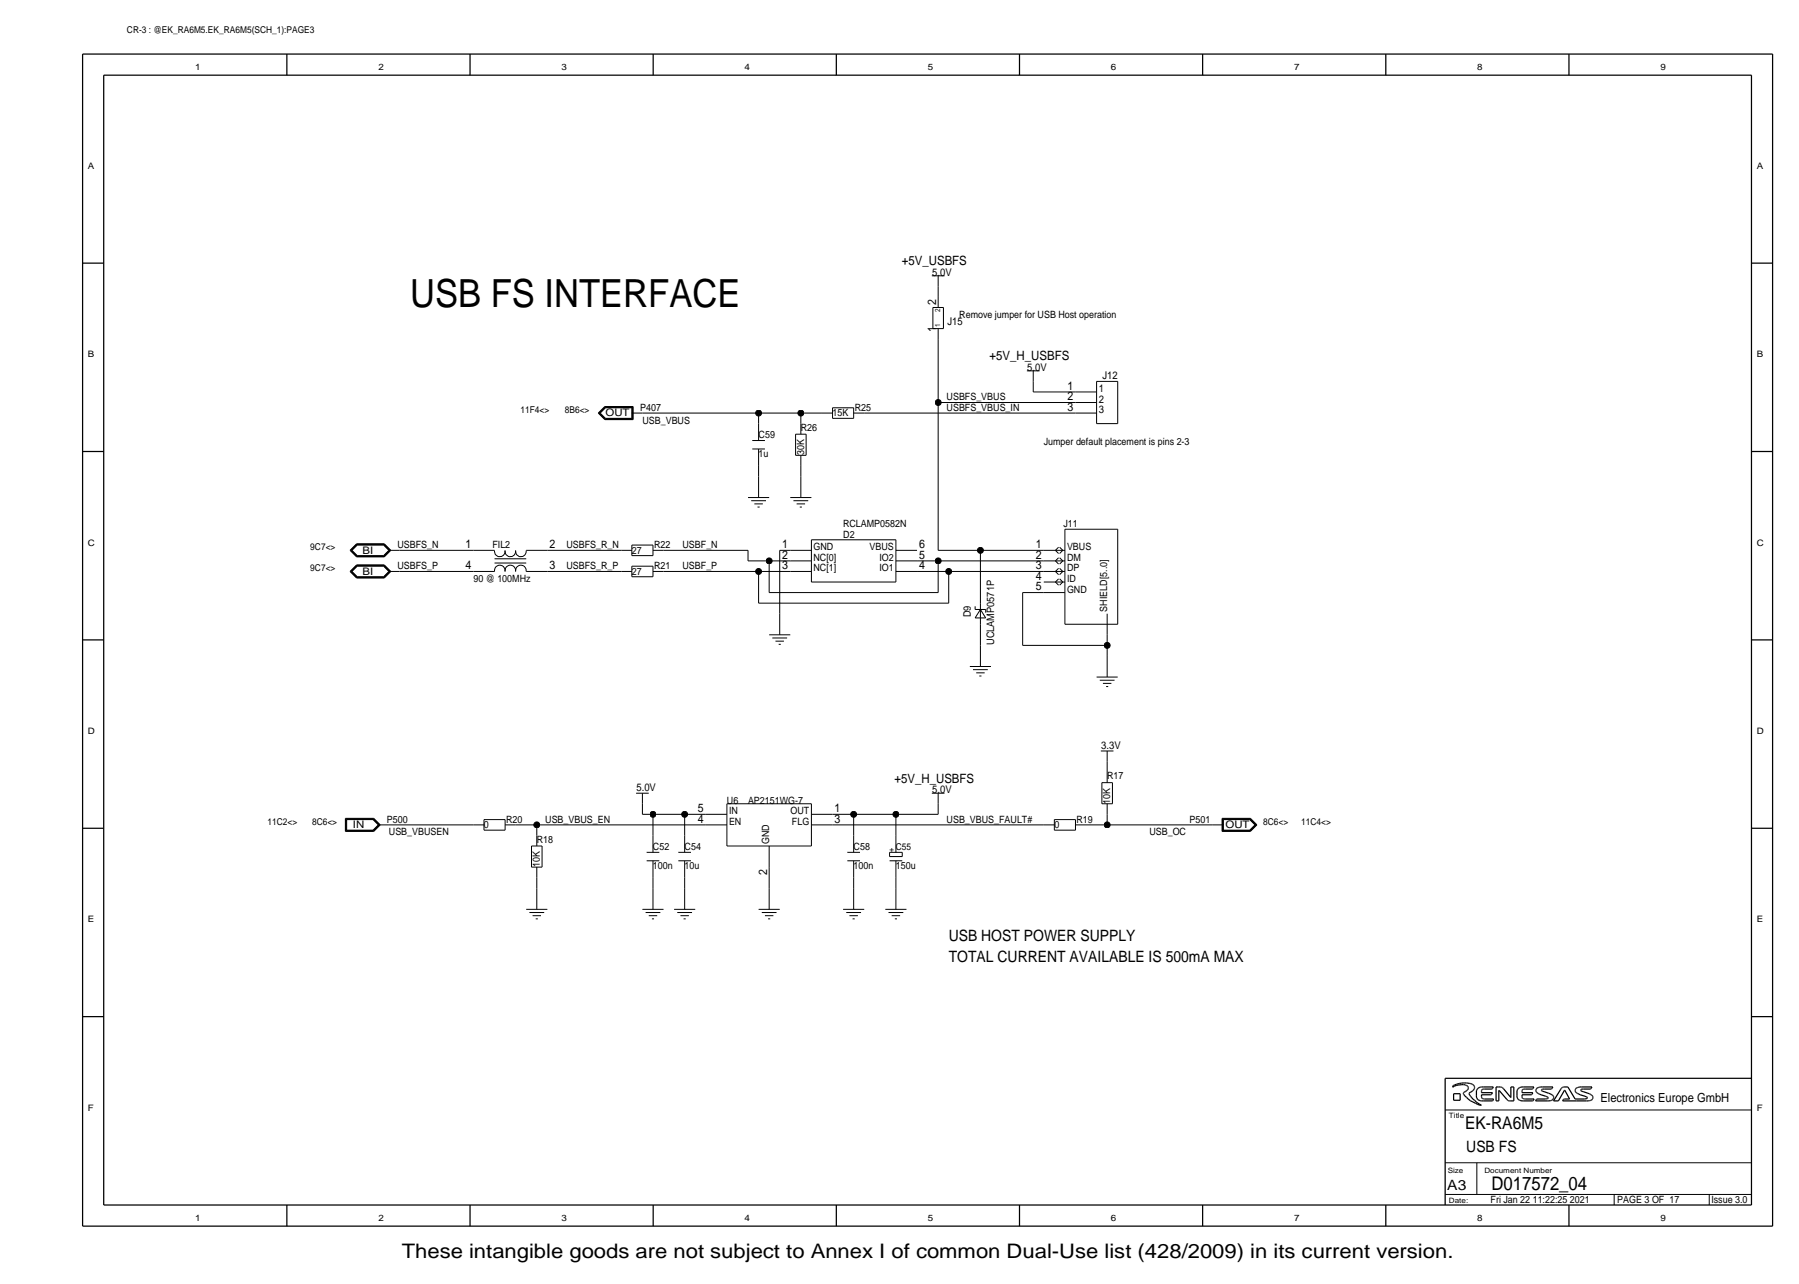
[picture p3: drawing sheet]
<svg xmlns="http://www.w3.org/2000/svg" width="433mm" height="309mm" viewBox="0 0 433 309" stroke-linecap="round" stroke-linejoin="round" font-family="sans-serif">
<g fill="none" stroke="#000" stroke-width=".24">
<path d="M224.1 66.3h3zM224.3 74h2.6zM224.3 74v5zM224.3 79h2.6zM225.6 68.9v2.5zM225.6 71.4v2.6zM225.6 79v2.6zM225.6 66.3v2.6zM226.9 74v5zM143.9 99.4l1.5 1.5zM144 99.4l1.5 1.4zM144.2 99.4l1.3 1.3z"/>
<path d="M144.3 99.4l1.3 1.2zM145.4 97.8l-1.5 1.6zM145.4 97.8h6.8zM145.5 97.9l-1.5 1.5zM145.5 97.9h6.6zM145.5 98l-1.3 1.4zM145.5 98h6.5zM145.6 98.1l-1.3 1.3zM145.6 98.1h6.3zM151.9 99.4h2.6zM151.9 98.1v2.5zM152 98v2.7z"/>
<path d="M152.1 97.9v2.9zM152.2 97.8v3.1zM154.5 99.4h27.9zM182.4 99.4h10.2zM182.4 99.4v2.5zM192.6 99.4h5.1zM192.6 99.4v2.5zM197.7 99.4h2.5zM200.2 98.1h5.1zM200.2 98.1v2.5zM205.3 99.4h2.5zM205.3 98.1v2.5z"/>
<path d="M207.8 99.4h50.8zM225.6 96.8h33zM225.6 81.6v15.2zM225.6 96.8v35.6zM246.9 89.2h3.1zM248.5 94.3h10.1zM248.5 91.7v2.6zM248.5 89.2v2.5zM258.6 99.4h5.1zM258.6 96.8h5.1zM258.6 94.3h5.1zM263.7 91.7v10.2z"/>
<path d="M263.7 91.7h5.1zM268.8 91.7v10.2zM145.4 100.9h6.8zM145.5 100.8h6.6zM145.5 100.7h6.5zM145.6 100.6h6.3zM179.9 119.7h5.1zM180.9 106h3zM180.9 108h3zM182.4 112.1v2.5zM182.4 114.6v5.1zM182.4 101.9v4.1z"/>
<path d="M182.4 108v4.1zM190 119.7h5.1zM191.3 109.5h2.6zM191.3 104.4v5.1zM191.3 104.4h2.6zM192.6 112.1v2.5zM192.6 114.6v5.1zM192.6 101.9v2.5zM192.6 109.5v2.6zM193.9 104.4v5.1zM200.2 100.6h5.1zM263.7 101.9h5.1z"/>
<path d="M84.2 137.5l1.6 1.5zM84.2 132.4l1.6-1.6zM84.2 132.4l1.6 1.6zM84.3 137.5l1.5 1.4zM84.3 132.4l1.5 1.5zM84.5 137.5l1.4-1.4zM84.5 137.5l1.4 1.3zM84.5 132.4l1.4-1.4zM84.5 132.4l1.4 1.4zM84.6 137.5l1.3-1.3zM84.6 137.5l1.3 1.2zM84.6 132.4l1.3-1.3z"/>
<path d="M84.6 132.4l1.3 1.3zM85.8 135.9l-1.6 1.6zM85.8 139h6.6zM85.8 135.9h6.6zM85.8 134h6.6zM85.8 130.8h6.6zM85.8 136l-1.5 1.5zM85.8 138.9h6.6zM85.8 136h6.6zM85.8 130.9l-1.5 1.5zM85.8 133.9h6.6zM85.8 130.9h6.6z"/>
<path d="M85.9 138.8h6.4zM85.9 136.1h6.4zM85.9 133.8h6.4zM85.9 131h6.4zM85.9 138.7h6.4zM85.9 136.2h6.4zM85.9 133.7h6.4zM85.9 131.1h6.4zM92.3 138.7l1.2-1.2zM92.3 136.2l1.2 1.3zM92.3 133.7l1.2-1.3zM92.3 131.1l1.2 1.3z"/>
<path d="M92.3 138.8l1.4-1.3zM92.3 136.1l1.4 1.4zM92.3 133.8l1.4-1.4zM92.3 131l1.4 1.4zM92.4 138.9l1.4-1.4zM92.4 136l1.4 1.5zM92.4 133.9l1.4-1.5zM92.4 130.9l1.4 1.5zM92.4 139l1.6-1.5zM92.4 135.9l1.6 1.6zM92.4 134l1.6-1.6zM92.4 130.8l1.6 1.6z"/>
<path d="M93.5 137.5h2.6zM93.5 132.4h2.6zM96.1 132.4h17.7zM96.1 137.5h17.7zM113.8 137.5h5.1zM113.8 132.4h5.1zM118.9 135.4h7.6zM118.9 134.4h7.6zM118.9 137.5a1.29 1.29 0 0 1 1.3-1.6 1.29 1.29 0 0 1 1.3 1.6 1.27 1.27 0 0 1 1.2-1.6 1.27 1.27 0 0 1 1.3 1.6M118.9 132.4a1.29 1.29 0 0 0 1.3 1.5 1.29 1.29 0 0 0 1.3-1.5 1.26 1.26 0 0 0 1.2 1.5 1.26 1.26 0 0 0 1.3-1.5M124 137.5a1.27 1.27 0 0 1 1.2-1.6 1.27 1.27 0 0 1 1.3 1.6M124 132.4a1.26 1.26 0 0 0 1.2 1.5 1.26 1.26 0 0 0 1.3-1.5"/>
<path d="M126.5 137.5h5.1zM126.5 132.4h5.1zM131.6 137.5h17.8zM131.6 132.4h17.8zM149.4 137.5h2.5zM149.4 132.4h2.5zM151.9 138.7h5.1zM151.9 136.2h5.1zM151.9 136.2v2.5zM151.9 133.7h5.1zM151.9 131.1h5.1zM151.9 131.1v2.6z"/>
<path d="M157 137.5h2.6zM157 136.2v2.5zM157 132.4h2.6zM157 131.1v2.6zM159.6 137.5h22.8zM159.6 132.4h20.3zM179.9 132.4v2.5zM179.9 134.9h5.1zM180.6 120.4h3.6zM181.4 121.2h2zM182.2 122h.5zM182.4 137.5v7.6z"/>
<path d="M182.4 137.5h7.6zM185 134.9h5zM185 134.9v7.6zM187.5 132.4h2.5zM187.5 132.4v15.2zM190 137.5h5.1zM190 134.9h5.1zM190 132.4h5.1zM190.8 120.4h3.6zM191.6 121.2h2zM192.3 122h.5zM195.1 129.8h20.3z"/>
<path d="M195.1 129.8v10.2zM215.4 134.9h5.1zM215.4 137.5h5.1zM215.4 132.4h5.1zM215.4 129.8v10.2zM220.5 137.5h7.6zM220.5 134.9h5.1zM225.6 134.9v7.6zM225.6 134.9h25.4zM225.6 132.4h10.2zM228.1 137.5h22.9zM228.1 137.5v7.6z"/>
<path d="M235.8 132.4v12.7zM235.8 132.4h15.2zM251 137.5h5.1zM251 134.9h5.1zM251 132.4h5.1zM253.8 137.5l.8 .7zM253.8 134.9l.8 .8zM253.8 132.4l.8 .7zM254.6 136.7l-.8 .8zM254.6 134.2l-.8 .7zM254.6 131.6l-.8 .8zM254.8 138.2l.8-.7z"/>
<path d="M254.8 136.7l.8 .8zM254.8 135.7l.8-.8zM254.8 134.2l.8 .7zM254.8 133.1l.8-.7zM254.8 131.6l.8 .8zM254.8 139.2l.8 .8zM256.1 127.3h12.7zM256.1 127.3v22.9zM268.8 127.3v22.9zM182.4 145.1h45.7zM185 142.5h40.6zM185 152.7h5z"/>
<path d="M185.7 153.5h3.6zM186.5 154.2h2zM187.2 155h.6zM187.5 147.6v5.1zM195.1 140h20.3zM234.5 145.8v.8zM234.5 146.6h2.5zM234.5 148.6h2.5zM235.8 150.2v5zM235.8 145.1v5.1zM235.8 146.6l1.2 2zM235.8 146.6l-1.3 2z"/>
<path d="M235.8 155.2v5.1zM237 146.6v.8zM245.9 155.2h20.3zM245.9 142.5v12.7zM245.9 142.5h5.1zM251 142.5h5.1zM251 140h5.1zM253.8 140l.8 .8zM253.8 140l.8-.8zM255.6 140l-.8 .8zM256.1 150.2h12.7zM266.2 155.2v2.6z"/>
<path d="M266.2 152.7v2.5zM266.2 157.8v5.1zM266.2 147.6v5.1zM233.2 160.3h5.1zM234 161.1h3.5zM234.7 161.8h2.1zM235.5 162.6h.5zM263.7 162.9h5.1zM264.5 163.6h3.5zM265.2 164.4h2.1zM266 165.2h.5zM83.1 196.9v3.1z"/>
<path d="M83.1 200h6.8zM83.1 196.9h6.8zM83.2 197h6.6zM83.2 197v2.9zM83.2 199.9h6.6zM83.3 197.1h6.5zM83.3 197.1v2.7zM83.3 199.8h6.5zM83.4 197.2h6.3zM83.4 197.2v2.5zM83.4 199.7h6.3zM89.7 197.2l1.3 1.2z"/>
<path d="M89.7 199.7l1.3-1.3zM89.8 197.1l1.3 1.3zM89.8 199.8l1.3-1.4zM89.8 197l1.5 1.4zM89.8 199.9l1.5-1.5zM89.9 196.9l1.5 1.5zM89.9 200l1.5-1.6zM91 198.4h2.5zM93.5 198.4h20.3zM113.8 198.4h2.6zM116.4 199.7h5.1zM116.4 197.2h5.1z"/>
<path d="M116.4 197.2v2.5zM121.5 198.4h2.5zM121.5 197.2v2.5zM124 198.4h5.1zM129.1 198.4h40.6zM129.1 198.4v2.6zM153 190.8h3zM154.5 193.3v2.6zM154.5 195.9h2.5zM154.5 190.8v2.5zM157 195.9v5.1zM157 195.9h7.6z"/>
<path d="M164.6 195.9h5.1zM164.6 195.9v5.1zM169.7 195.9h5.1zM169.7 198.4h5.1zM174.8 193.3h20.3zM174.8 193.3v10.2zM195.1 198.4h5.1zM195.1 195.9h5.1zM195.1 193.3v10.2zM200.2 198.4h50.8zM200.2 195.9h5.1zM205.3 195.9h10.1z"/>
<path d="M205.3 195.9v5.1zM215.4 195.9h10.2zM215.4 195.9v5.1zM224.1 190.8h3zM225.6 193.3v2.6zM225.6 190.8v2.5zM251 198.4h2.5zM253.5 199.7h5.1zM253.5 197.2h5.1zM253.5 197.2v2.5zM258.6 198.4h2.6zM258.6 197.2v2.5z"/>
<path d="M261.2 198.4h5zM264.7 180.6h3.1zM265 193.3h2.5zM265 188.3v5zM265 188.3h2.5zM266.2 183.2v2.5zM266.2 195.9v2.5zM266.2 198.4h25.4zM266.2 180.6v2.6zM266.2 185.7v2.6zM266.2 193.3v2.6zM267.5 188.3v5z"/>
<path d="M291.6 198.4h2.6zM293.9 196.9h6.8zM293.9 200h6.8zM293.9 196.9v3.1zM294 197h6.6zM294 197v2.9zM294 199.9h6.6zM294.1 197.1h6.5zM294.1 197.1v2.7zM294.1 199.8h6.5zM294.2 197.2h6.3zM294.2 197.2v2.5z"/>
<path d="M294.2 199.7h6.3zM300.5 197.2l1.3 1.2zM300.5 199.7l1.3-1.3zM300.6 197.1l1.4 1.3zM300.6 199.8l1.4-1.4zM300.6 197l1.5 1.4zM300.7 196.9l1.6 1.5zM302.1 198.4l-1.5 1.5zM302.3 198.4l-1.6 1.6zM126.5 218.7h5.1zM127.3 219.5h3.6zM127.8 208.6h2.6z"/>
<path d="M127.8 203.5v5.1zM127.8 203.5h2.6zM129.1 211.1v2.6zM129.1 213.7v5zM129.1 201v2.5zM129.1 208.6v2.5zM130.4 203.5v5.1zM154.5 218.7h5.1zM155.2 219.5h3.6zM155.5 205h3zM155.5 207.1h3zM157 211.1v2.6z"/>
<path d="M157 213.7v5zM157 201v4zM157 207.1v4zM162.1 218.7h5.1zM162.9 219.5h3.5zM163.1 205h3.1zM163.1 207.1h3.1zM164.6 211.1v2.6zM164.6 213.7v5zM164.6 201v4zM164.6 207.1v4zM174.8 203.5h20.3z"/>
<path d="M182.4 218.7h5.1zM183.2 219.5h3.5zM185 208.6v5.1zM185 203.5v5.1zM185 213.7v5zM202.7 218.7h5.1zM203.5 219.5h3.6zM203.8 205h3zM203.8 207.1h3zM205.3 211.1v2.6zM205.3 213.7v5zM205.3 201v4z"/>
<path d="M205.3 207.1v4zM212.9 218.7h5.1zM213.7 219.5h3.5zM213.9 207.1h3.1zM213.9 206h3.1zM213.9 205v1zM213.9 205h3.1zM215.4 211.1v2.6zM215.4 208.6v2.5zM215.4 201v2.5zM215.4 207.1v1.5zM215.4 203.5v1.5z"/>
<path d="M215.4 213.7v5zM217 205v1zM128.1 220.3h2zM128.8 221h.5zM156 220.3h2zM156.8 221h.5zM163.6 220.3h2.1zM164.4 221h.5zM183.9 220.3h2.1zM184.7 221h.5zM204.3 220.3h2zM205 221h.5z"/>
<path d="M214.4 220.3h2.1zM215.2 221h.5zM347.5 267h73.7zM347.5 279.7h73.7zM355.1 279.7v7.6zM347.5 287.3h73.7zM388.2 287.3v2.6zM411 287.3v2.6z"/>
</g>
<g fill="#000" stroke="#000" stroke-width=".24">
<circle cx="182.4" cy="99.4" r=".71"/>
<circle cx="192.6" cy="99.4" r=".71"/>
<circle cx="225.6" cy="96.8" r=".71"/>
<circle cx="182.4" cy="137.5" r=".71"/>
<circle cx="185" cy="134.9" r=".71"/>
<circle cx="225.6" cy="134.9" r=".71"/>
<circle cx="228.1" cy="137.5" r=".71"/>
<circle cx="235.8" cy="132.4" r=".71"/>
<circle cx="266.2" cy="155.2" r=".71"/>
<circle cx="129.1" cy="198.4" r=".71"/>
<circle cx="157" cy="195.9" r=".71"/>
<circle cx="164.6" cy="195.9" r=".71"/>
<circle cx="205.3" cy="195.9" r=".71"/>
<circle cx="215.4" cy="195.9" r=".71"/>
<circle cx="266.2" cy="198.4" r=".71"/>
</g>
<g fill="none" stroke="#000" stroke-width=".3">
<path d="M19.9 13v281.9zM19.9 13h406.4zM24.9 18.1h396.3zM24.9 18.1v271.8zM69 13v5.1zM113 13v5.1zM157.1 13v5.1zM201.1 13v5.1zM245.2 13v5.1zM289.2 13v5.1zM333.2 13v5.1zM377.3 13v5.1z"/>
<path d="M421.2 18.1v271.8zM426.3 13v281.9zM19.9 63.3h5zM421.2 63.3h5.1zM19.9 108.6h5zM421.2 108.6h5.1zM19.9 153.9h5zM421.2 153.9h5.1zM19.9 199.2h5zM421.2 199.2h5.1zM19.9 244.6h5zM347.5 259.4v30.5z"/>
<path d="M347.5 259.4h73.7zM421.2 244.6h5.1zM349.4 261.5h.1M349.4 261.3h.1M349.4 261.3l-.1 .2zM349.4 261.2h.1M349.4 261.5l.4-.2zM349.5 261.1l.4-.1zM349.6 263.1h1.5zM349.6 264.7h1.5zM349.6 263.1v1.6zM349.8 261.3l.4-.2z"/>
<path d="M349.9 261l.4-.2zM350.2 261.1l.4-.1zM350.3 260.8l.3-.1zM350.6 260.7l.4-.1zM350.6 261h.5zM351 260.6h.4zM351.1 261l.4-.1zM351.1 263.1v1.6zM351.4 260.6l.4-.1zM351.5 260.9h.4zM351.8 260.5h.4zM351.9 262.9h.1"/>
<path d="M351.9 262.9v.2zM351.9 263.1l.1 .1zM351.9 260.9l.4 .1zM351.9 262.8h.1M352 262.8h.1M352 263.2l.2 .4zM352.1 262.7l.4-.2zM352.2 260.5h.5zM352.2 263.6l.5 .4zM352.3 261l.2 .1zM352.5 262.5l.2-.1zM352.5 261.1h.2z"/>
<path d="M352.7 260.5l.3 .1zM352.7 261.1l.1 .1zM352.7 264l.4 .4zM352.8 261.2l.2 .1zM352.8 262.2l.2-.1zM352.8 262.2l-.1 .2zM353 261.3v.1zM353 260.6h.3zM353.1 261.5h.1M353.1 261.6h.1M353.1 261.9l-.1 .2zM353.1 264.4l.5 .4z"/>
<path d="M353.1 261.6v.2zM353.1 261.8v.1zM353.3 263.1h.1M353.3 263h.1M353.3 260.6l.4 .1zM353.3 263.2l.1 .2zM353.3 262.9h.1M353.3 262.9l.2-.1zM353.4 263.4l.3 .4zM353.5 262.8l.2-.1zM353.6 264.8l.6 .3zM353.7 260.7l.2 .1z"/>
<path d="M353.7 263.8l.2 .3zM353.7 262.7l.3-.2zM353.9 260.8l.2 .1zM353.9 264.1l.3 .3zM354.1 260.9l.2 .1zM354.1 262.4l-.1 .1zM354.1 262.4l.2-.2zM354.2 265.1l.6 .3zM354.2 264.4l.4 .3zM354.3 261l.2 .2zM354.5 261.2l.1 .2zM354.5 262l-.2 .2z"/>
<path d="M354.6 264.7l.3 .3zM354.6 261.8l-.1 .2zM354.6 261.6v.2zM354.6 261.4v.2zM354.8 265.4l.6 .3zM354.9 265l.4 .3zM355 263.9l.1 .3zM355 263.6v.3zM355 262.7v.9zM355 262.4v.3zM355.1 264.2l.2 .2zM355.1 262.1l-.1 .3z"/>
<path d="M355.3 264.4l.1 .2zM355.3 261.9l-.2 .2zM355.3 261.9l.1-.1zM355.3 265.3l.5 .3zM355.4 265.7l.7 .2zM355.4 264.6l.3 .1zM355.4 261.8l.3-.2zM355.7 264.7l.3 .1zM355.7 261.6l.3-.1zM355.8 265.6l.4 .2zM356 264.8h.3zM356 261.5h.3z"/>
<path d="M356.1 265.9h.1M356.2 265.9h.1M356.2 265.8h.1M356.3 262.3v.2zM356.3 262.5v.3zM356.3 262.8h2.6zM356.3 263.3h2.2zM356.3 263.3v.5zM356.3 263.9h.1M356.3 263.9v.2zM356.3 264.8h.4zM356.3 261.5h.4z"/>
<path d="M356.3 262.3h.1M356.3 264.2h.1M356.4 264.2h.1M356.4 262.1l.1-.1zM356.3 262.2h.1M356.5 264.3h.1M356.5 262h.1zM356.5 264.3h.2zM356.6 262h.2zM356.7 264.3l.1 .1zM356.7 264.8h2.1zM356.7 261.5h2.4z"/>
<path d="M356.8 262h.2zM356.8 264.4h.2zM357 264.4h2.2zM357 262h1.7zM358.5 263.3h.1M358.6 263.3h.1M358.7 262h.1M358.8 264.8h.1M358.9 262.8l-.3 .4zM358.9 264.8h.1M358.9 261.9h.1M359.1 261.5l-.2 .3z"/>
<path d="M359.2 264.4l-.2 .4zM359.8 261.5h.6zM359.8 261.5v3.3zM359.8 264.8h.6zM360.4 261.5h.4zM360.4 262.3v2.5zM360.5 262.3h.1M360.5 262.3l1.9 2.2zM360.8 261.5h.2zM361 261.5h.1zM361.1 261.5l.1 .1zM361.2 261.6h.1"/>
<path d="M361.3 261.7l.2 .2zM361.5 261.9l1.8 2.1zM362.4 264.5l.2 .2zM362.6 264.8h.1M362.6 264.8h.2zM362.8 264.8h.2zM363 264.8h.3zM363.3 264h.1M363.3 264.8h.7zM363.3 261.5h.7zM363.3 261.5v2.5zM364 261.5v3.3z"/>
<path d="M364.8 263.9l.1 .3zM364.8 263.6v.3zM364.8 262.7v.9zM364.8 262.4v.3zM364.9 264.2l.1 .2zM364.9 262.1l-.1 .3zM365 264.4l.2 .2zM365 261.9l-.1 .2zM365 261.9l.2-.1zM365.2 264.6l.3 .1zM365.2 261.8l.2-.2zM365.4 261.6l.3-.1z"/>
<path d="M365.5 264.7l.2 .1zM365.7 264.8h.3zM365.7 261.5h.3zM366 262.3v.2zM366 262.5v.3zM366 262.8h2.6zM366 263.3h2.2zM366 263.3v.5zM366 263.9h.1M366 263.9v.2zM366.1 264.2h.1M366 264.8h.4z"/>
<path d="M366 261.5h.4zM366 262.3h.1M366.2 264.2h.1M366.1 262.2h.1M366.3 264.3h.1M366.2 262h.2zM366.2 262l-.1 .1zM366.3 264.3h.1zM366.4 262h.1zM366.4 264.3l.2 .1zM366.4 264.8h2.2zM366.4 261.5h2.5z"/>
<path d="M366.5 262h.3zM366.6 264.4h.2zM366.8 264.4h2.1zM366.8 262h1.7zM368.2 263.3h.1M368.4 263.3h.1M368.5 262h.1M368.6 264.8h.1M368.6 262.8l-.2 .4zM368.6 261.9h.1M368.7 264.8h.1M368.9 261.5l-.2 .3z"/>
<path d="M368.9 264.4l-.2 .4zM369.3 264.8h2.8zM369.3 262.4h.1M369.3 262.3h.1M369.4 262.5l.1 .2zM369.4 262.1l-.1 .2zM369.4 262v.1zM369.5 262.7l.1 .1zM369.5 264.5l-.2 .3zM369.6 264.4h.1M369.6 262.8l.1 .1zM369.6 261.8l-.2 .2z"/>
<path d="M369.6 264.4h2zM369.7 261.7l-.1 .1zM369.7 261.7l.2-.1zM369.7 262.9l.2 .1zM369.9 263l.3 .2zM369.9 261.6l.3-.1zM370.2 263.2l.4 .1zM370.2 261.5h.3zM370.5 261.5h.4zM370.6 263.3l1.1 .4zM370.7 262.1h.1M370.7 262.2h.1"/>
<path d="M370.7 262.3h.1M370.7 262.3l.1 .1zM370.8 262h.1M370.8 262.4l.2 .1zM370.9 261.5h2.5zM370.9 262h.1M371 262h.3zM371 262.5l.3 .1zM371.3 262.6l1.1 .4zM371.3 262h1.7zM371.6 264.4l.4-.1zM371.7 263.7l.3 .1z"/>
<path d="M372 264.3h.2zM372 263.8l.2 .1zM372.1 264.8h.4zM372.2 264.3h.1M372.2 263.9h.1M372.3 264.2h.1M372.3 264v.1zM372.3 264.1h.1M372.4 263l.4 .1zM372.5 264.8h.3zM372.8 263.1l.2 .1zM372.8 264.8l.3-.1z"/>
<path d="M373 262h.1M373 263.2l.3 .2zM373.1 264.7l.2-.1zM373.1 261.9l.1-.1zM373.3 263.4l.1 .1zM373.4 261.5l-.2 .3zM373.4 263.5l.1 .2zM373.4 264.5l-.1 .1zM373.5 263.7l.1 .1zM373.5 264.3l-.1 .2zM373.6 264.8h1.2zM373.6 263.8v.1z"/>
<path d="M373.6 264.2l-.1 .1zM373.6 264h.1M373.6 264v.2zM375.3 262l-1.7 2.8zM375.4 261.9l-.1 .1zM375.5 261.8h.1M375.5 261.8l.1-.1zM375.7 261.6l-.1 .1zM375.8 261.5h.1M375.8 264.8h3.3zM375.8 261.5h.2zM376 264.5l-.2 .3z"/>
<path d="M376.1 264.4h.1M376 261.5h.3zM376.2 264.4h.1M376.2 264.4h1.2zM376.2 262.3l-1.4 2.5zM376.2 262.2h.1M376.2 262.3h.1M376.3 262.2l1.1 2.2zM376.3 261.5h.7zM377 261.5l1.8 2.9zM378.8 264.4h2.3zM378.8 262.3h.1"/>
<path d="M378.8 262.5l.1 .2zM378.8 262.4h.1M378.8 262.1v.2zM378.9 262.7l.1 .1zM378.9 262l-.1 .1zM379 261.8l-.1 .2zM379 261.8l.1-.1zM379 262.8l.2 .1zM379.1 264.8h2.4zM379.1 261.7l.3-.1zM379.2 262.9l.2 .1zM379.4 263l.3 .2z"/>
<path d="M379.4 261.6l.2-.1zM379.6 261.5h.3zM379.7 263.2l.3 .1zM379.9 261.5h.4zM380 263.3l1.2 .4zM380.1 262.1h.1M380.1 262.2h.1M380.1 262.3h.1M380.1 262.3l.1 .1zM380.2 262h.2zM380.2 262.1h.1M380.2 262.4l.2 .1z"/>
<path d="M380.3 261.5h2.5zM380.4 262h.4zM380.4 262.5l.3 .1zM380.7 262.6l1.2 .4zM380.8 262h1.7zM381.1 264.4l.3-.1zM381.2 263.7l.2 .1zM381.4 264.3h.2zM381.4 263.8l.2 .1zM381.5 264.8h.4zM381.7 264.3h.1M381.6 263.9h.1"/>
<path d="M381.7 264.2h.1M381.7 264.1h.1M381.7 264v.1zM381.9 263l.3 .1zM381.9 264.8h.3zM382.2 263.1l.3 .1zM382.2 264.8l.3-.1zM382.5 263.2l.2 .2zM382.5 264.7l.2-.1zM382.5 262h.1M382.6 261.9h.1M382.7 263.4l.1 .1z"/>
<path d="M382.7 264.6l.2-.1zM382.8 263.5l.2 .2zM382.8 261.5l-.2 .3zM383 263.8h.1M383 264.3l-.1 .2zM383 263.8v.1zM383.1 264h.1M383 264.2v.1zM383.1 264l-.1 .2zM19.9 294.9h406.4zM24.9 289.9h396.3zM69 289.9v5z"/>
<path d="M113 289.9v5zM157.1 289.9v5zM201.1 289.9v5zM245.2 289.9v5zM289.2 289.9v5zM333.2 289.9v5zM377.3 289.9v5z"/>
</g>
<text font-size="9.3" x="98.6" y="74">USB FS INTERFACE</text>
<text font-size="4.8" x="96.6" y="302.5">These intangible goods are not subject to Annex I of common Dual-Use list (428/2009) in its current version.</text>
<text font-size="4.5" x="358.6" y="286.3">D017572_04</text>
<text font-size="4.2" x="352.3" y="271.6">EK-RA6M5</text>
<g font-size="3.8">
<text x="228.1" y="226.4">USB HOST POWER SUPPLY</text>
<text x="228.1" y="231.4">TOTAL CURRENT AVAILABLE IS 500mA MAX</text>
<text x="352.6" y="277.2">USB FS</text>
</g>
<text font-size="3.4" x="348" y="286.3">A3</text>
<g font-size="3.1">
<text x="216.9" y="63.8">+5V_USBFS</text>
<text x="238" y="86.7">+5V_H_USBFS</text>
<text x="215.1" y="188.3">+5V_H_USBFS</text>
</g>
<text font-size="3" x="384.9" y="265">Electronics Europe GmbH</text>
<g font-size="2.9">
<text x="225.1" y="73.5" transform="rotate(-90 225.1 73.5)">2</text>
<text x="225.1" y="80" transform="rotate(-90 225.1 80)">1</text>
<text x="256.7" y="93.8">1</text>
<text x="256.7" y="98.9">3</text>
<text x="256.7" y="96.3">2</text>
<text x="111.9" y="131.9">1</text>
<text x="132.1" y="131.9">2</text>
<text x="188.1" y="131.9">1</text>
<text x="221" y="131.9">6</text>
<text x="249.1" y="131.9">1</text>
<text x="111.9" y="137">4</text>
<text x="132.1" y="137">3</text>
<text x="188.1" y="137">3</text>
<text x="188.1" y="134.4">2</text>
<text x="221" y="134.4">5</text>
<text x="221" y="137">4</text>
<text x="249.1" y="137">3</text>
<text x="249.1" y="134.4">2</text>
<text x="249.1" y="139.5">4</text>
<text x="249.1" y="142">5</text>
<text x="167.8" y="195.4">5</text>
<text x="167.8" y="197.9">4</text>
<text x="200.7" y="195.4">1</text>
<text x="200.7" y="197.9">3</text>
<text x="184.5" y="210.5" transform="rotate(-90 184.5 210.5)">2</text>
</g>
<g font-size="2.6">
<text x="224.2" y="66.3">5.0V</text>
<text x="227.8" y="78.2">J15</text>
<text x="247" y="89.2">5.0V</text>
<text x="264.2" y="94.3">1</text>
<text x="265.1" y="91.2">J12</text>
<text x="264.2" y="99.4">3</text>
<text x="264.2" y="96.8">2</text>
<text x="264.8" y="180.1">3.3V</text>
<text x="153.1" y="190.3">5.0V</text>
<text x="224.2" y="190.8">5.0V</text>
</g>
<g font-size="2.5">
<text x="145.6" y="100.1">OUT</text>
<text x="87.2" y="133.1">BI</text>
<text x="87.2" y="138.2">BI</text>
<text x="233.5" y="148.5" transform="rotate(-90 233.5 148.5)">D9</text>
<text x="239.1" y="155.2" transform="rotate(-90 239.1 155.2)">UCLAMP0571P</text>
<text x="84.9" y="199.2">IN</text>
<text x="294.7" y="199.2">OUT</text>
</g>
<g font-size="2.4">
<text x="230.7" y="76.5">Remove jumper for USB Host operation</text>
<text x="154" y="98.9">P407</text>
<text x="154.5" y="101.9">USB_VBUS</text>
<text x="200.2" y="100.1">15K</text>
<text x="205.5" y="98.9">R25</text>
<text x="227.6" y="98.9">USBFS_VBUS_IN</text>
<text x="227.6" y="96.3">USBFS_VBUS</text>
<text x="182.4" y="105.5">C59</text>
<text x="192.6" y="103.7">R26</text>
<text x="251" y="107">Jumper default placement is pins 2-3</text>
<text x="182.4" y="110">1u</text>
<text x="193.3" y="109.5" transform="rotate(-90 193.3 109.5)">30K</text>
<text x="95.6" y="131.9">USBFS_N</text>
<text x="118.4" y="131.9">FIL2</text>
<text x="136.2" y="131.9">USBFS_R_N</text>
<text x="157.3" y="131.9">R22</text>
<text x="164.1" y="131.9">USBF_N</text>
<text x="202.7" y="126.8">RCLAMP0582N</text>
<text x="202.8" y="129.3">D2</text>
<text x="255.7" y="126.8">J11</text>
<text x="95.6" y="137">USBFS_P</text>
<text x="136.2" y="137">USBFS_R_P</text>
<text x="151.9" y="133.1">27</text>
<text x="157.3" y="137">R21</text>
<text x="164.1" y="137">USBF_P</text>
<text x="195.6" y="137.5">NC[1]</text>
<text x="195.6" y="134.9">NC[0]</text>
<text x="195.6" y="132.4">GND</text>
<text x="209.1" y="132.4">VBUS</text>
<text x="211.5" y="134.9">IO2</text>
<text x="211.5" y="137.5">IO1</text>
<text x="256.6" y="137.5">DP</text>
<text x="256.6" y="134.9">DM</text>
<text x="256.6" y="132.4">VBUS</text>
<text x="113.8" y="140">90 @ 100MHz</text>
<text x="151.9" y="138.2">27</text>
<text x="256.6" y="142.5">GND</text>
<text x="256.6" y="140">ID</text>
<text x="266.2" y="147.1" transform="rotate(-90 266.2 147.1)">SHIELD[5..0]</text>
<text x="266.2" y="187.5">R17</text>
<text x="93" y="197.9">P500</text>
<text x="121.7" y="197.9">R20</text>
<text x="131.1" y="197.9">USB_VBUS_EN</text>
<text x="174.8" y="193.3">U6</text>
<text x="175.3" y="195.9">IN</text>
<text x="179.9" y="193.3">AP2151WG-7</text>
<text x="190.1" y="195.9">OUT</text>
<text x="227.6" y="197.9">USB_VBUS_FAULT#</text>
<text x="258.9" y="197.9">R19</text>
<text x="267" y="193.3" transform="rotate(-90 267 193.3)">10K</text>
<text x="286.1" y="197.9">P501</text>
<text x="93.5" y="201">USB_VBUSEN</text>
<text x="116.4" y="199.2">0</text>
<text x="129.1" y="202.7">R18</text>
<text x="175.3" y="198.4">EN</text>
<text x="185" y="203" transform="rotate(-90 185 203)">GND</text>
<text x="190.4" y="198.4">FLG</text>
<text x="253.5" y="199.2">0</text>
<text x="276.4" y="201">USB_OC</text>
<text x="129.8" y="208.6" transform="rotate(-90 129.8 208.6)">10K</text>
<text x="157" y="204.5">C52</text>
<text x="157" y="209.1">100n</text>
<text x="164.6" y="204.5">C54</text>
<text x="164.6" y="209.1">10u</text>
<text x="205.3" y="204.5">C58</text>
<text x="205.3" y="209.1">100n</text>
<text x="215.4" y="209.1">150u</text>
<text x="358.4" y="289.4">Fri Jan 22 11:22:25 2021</text>
<text x="388.9" y="289.4">PAGE 3 OF 17</text>
<text x="411.5" y="289.4">Issue 3.0</text>
</g>
<g font-size="2.3">
<text x="30.5" y="7.9">CR-3 : @EK_RA6M5.EK_RA6M5(SCH_1):PAGE3</text>
<text x="125.2" y="99.4">11F4&lt;&gt;</text>
<text x="135.8" y="99.4">8B6&lt;&gt;</text>
<text x="74.6" y="132.4">9C7&lt;&gt;</text>
<text x="74.6" y="137.5">9C7&lt;&gt;</text>
<text x="64.4" y="198.4">11C2&lt;&gt;</text>
<text x="75" y="198.4">8C6&lt;&gt;</text>
<text x="303.8" y="198.4">8C6&lt;&gt;</text>
<text x="312.9" y="198.4">11C4&lt;&gt;</text>
<text x="215.4" y="204.5">C55</text>
</g>
<g font-size="2.1">
<text x="46.9" y="16.8">1</text>
<text x="91" y="16.8">2</text>
<text x="135" y="16.8">3</text>
<text x="179.1" y="16.8">4</text>
<text x="223.1" y="16.8">5</text>
<text x="267.2" y="16.8">6</text>
<text x="311.2" y="16.8">7</text>
<text x="355.2" y="16.8">8</text>
<text x="399.3" y="16.8">9</text>
<text x="21.1" y="40.6">A</text>
<text x="422.5" y="40.6">A</text>
<text x="21.1" y="86">B</text>
<text x="422.5" y="86">B</text>
<text x="21.1" y="131.3">C</text>
<text x="422.5" y="131.3">C</text>
<text x="21.1" y="176.6">D</text>
<text x="422.5" y="176.6">D</text>
<text x="21.1" y="221.9">E</text>
<text x="422.5" y="221.9">E</text>
<text x="21.1" y="267.2">F</text>
<text x="422.5" y="267.2">F</text>
<text x="46.9" y="293.7">1</text>
<text x="91" y="293.7">2</text>
<text x="135" y="293.7">3</text>
<text x="179.1" y="293.7">4</text>
<text x="223.1" y="293.7">5</text>
<text x="267.2" y="293.7">6</text>
<text x="311.2" y="293.7">7</text>
<text x="355.2" y="293.7">8</text>
<text x="399.3" y="293.7">9</text>
</g>
<g font-size="1.8">
<text x="213.9" y="205">+</text>
<text x="348.4" y="269">Title</text>
<text x="348.1" y="282.1">Size</text>
<text x="357" y="282.1">Document Number</text>
<text x="348.4" y="289.4">Date:</text>
</g>
<g font-size="1.7">
<text x="226.1" y="75.1" transform="rotate(-90 226.1 75.1)">2</text>
<text x="226.1" y="78.7" transform="rotate(-90 226.1 78.7)">1</text>
</g>
</svg>
